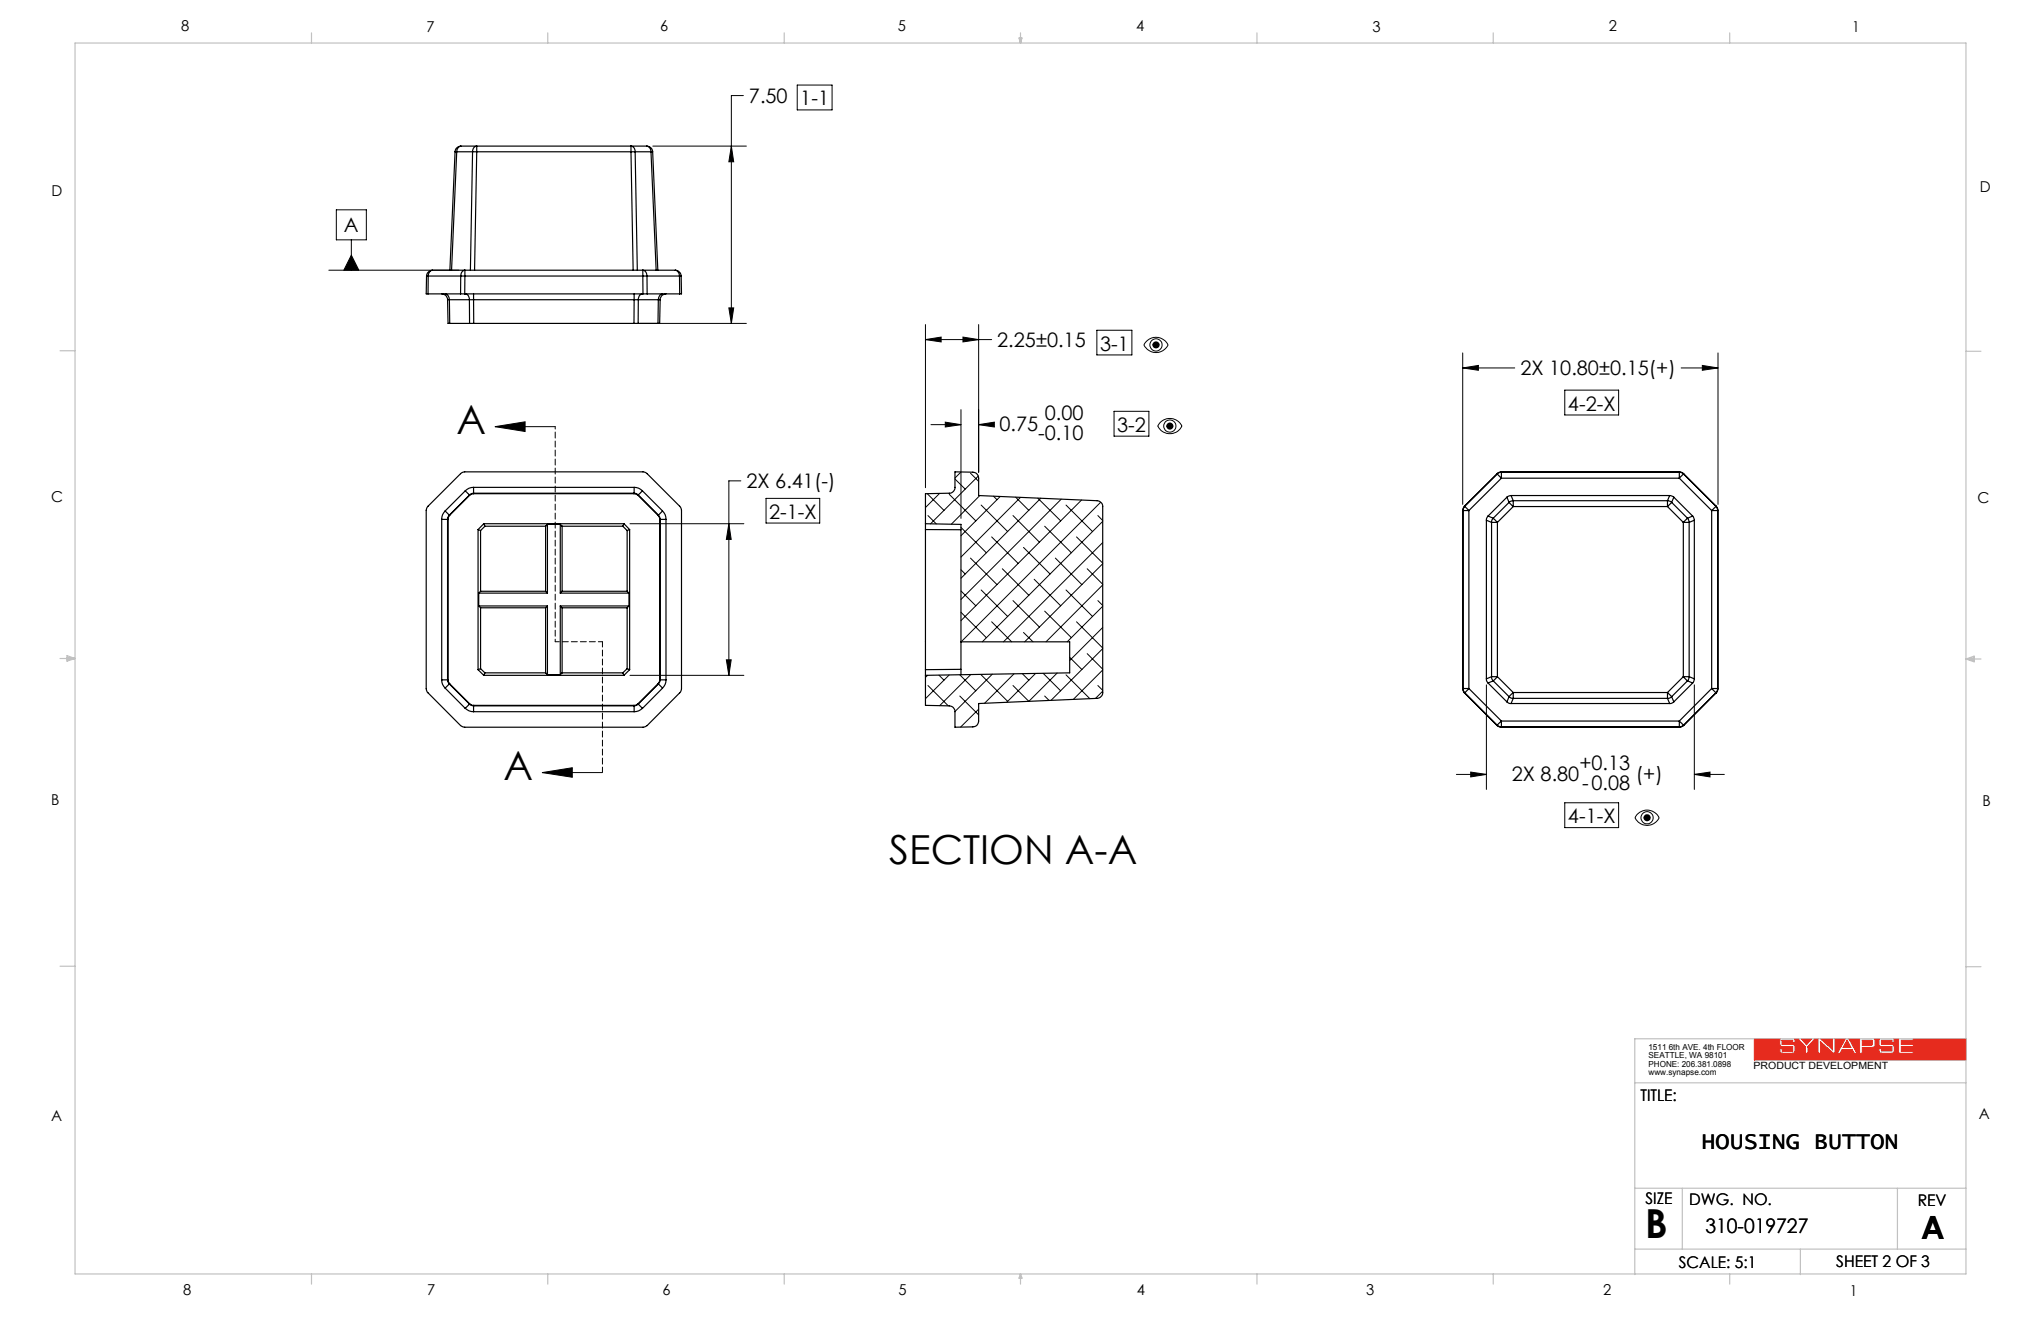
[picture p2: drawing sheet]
<svg xmlns="http://www.w3.org/2000/svg" width="432mm" height="279mm" viewBox="0 0 432 279" stroke-linecap="round" stroke-linejoin="round" font-family="sans-serif">
<path d="M381.1 219.7h2.2l-1.1 1.3zM385.1 219.7h2.6v2.3zM390.8 220l.8 1.5h-1.7zM381.9 222.8v-1.4l-1.5-1.7h-.8l.2 .8h-.5v-.5h-2.3v.9h2.5a1.47 1.47 0 0 1 0 1.8 4.5 4.5 0 0 1-2.8-.1l-.2-.8h.5v.5h2.3v-.9l-2.5-.1a1.42 1.42 0 0 1-.1-1.6h-5.5v4.5h44.7v-4.5h-11.1v.3h-2.6v.9h2.6v.4h-2.6v1h2.6v.5h-3.1M381.9 222.8h.1M381.9 222.8h.6v-1.4l1.5-1.7h.6v3.1M384.6 222.8h.6l-.1-2.5 2.8 2.5h.3v-3.1h2.2l-1.7 3.1h.6l.4-.8h2.1l.5 .8h.6l-1.7-3.1h2.2v3.1h.6v-1.3h2l.5-.1a1.8 1.8 0 0 0 0-1.7h1.2l-.2 .9 .1 .5 .2 .2 2.5 .1v.9h-2.3v-.5h-.5l.2 .8a4.5 4.5 0 0 0 2.8 .1 1.47 1.47 0 0 0 0-1.8h-2.5v-.9h2.3v.5h.5l-.2-.8h1.1v3.1M384.6 222.8h.1M394 220h2l.1 .3v.6l-.3 .2h-1.8zM401.7 222.8h.1" fill="none" stroke="#e62b1e" stroke-width=".21"/>
<g fill="none" stroke="#c0c0c0" stroke-width=".25">
<path d="M15.9 9.1h400v260.4h-400zM65.9 6.9v2.2M115.9 6.9v2.2M165.9 6.9v2.2M215.6 8h.6l-.3 1.1zM215.7 8l.2 1.1M215.9 6.9v2.2M216 8l-.1 1.1M265.9 6.9v2.2M315.9 6.9v2.2M365.9 6.9v2.2M12.7 74.2h3.2"/>
<path d="M415.9 74.3h3.2M12.7 139.3h3.2M14.2 139.1l1.7 .2M14.2 138.7l1.7 .6-1.7 .5zM15.9 139.3l-1.7 .3M415.9 139.4h3.2M415.9 139.4l1.8-.6v1.2zM415.9 139.4l1.8 .3M417.7 139.2l-1.8 .2M12.7 204.4h3.2M415.9 204.5h3.2M415.9 219.7h-70v49.9"/>
<path d="M345.9 229h70M345.9 251.3h70M355.9 251.3v12.9M401.4 251.3v12.9M65.9 269.5v2.1M115.9 269.5v2.1M165.9 269.5v2.1M215.9 269.5v2.1M215.9 269.5l.3 .8h-.6zM265.9 269.5v2.1M315.9 269.5v2.1M345.9 264.2h70"/>
<path d="M365.9 269.5v2.1M380.9 264.2v5.4"/>
</g>
<path d="M371.2 219.7v4.5h44.7v-4.5h-11.1v.3h-2.6v.9h2.6v.4h-2.6v1h2.6v.5h-3.1v-3.1h-1.1l.2 .3v.5h-.5v-.5h-2.3v.9h2.2l.5 .2 .1 1.3-.5 .4h-2.3l-.3-.2-.2-.8h.5v.5h2.3v-.9l-2.6-.1-.2-.5v-.7l.2-.4h-1.2l.2 .3v1.1l-.3 .4h-2.4v1.3h-.6v-3.1h-2.2l1.7 3.1h-.6l-.5-.8h-2.1l-.4 .8h-.6l1.7-3.1h-2.2v3.1h-.3l-2.7-2.5v2.5h-.6v-3.1h-.6l-1.5 1.7v1.4h-.6v-1.4l-1.5-1.7h-.8l.2 .3v.5h-.5v-.5h-2.3v.9h2.2l.5 .2 .1 1.3-.5 .4h-2.3l-.4-.3-.1-.7h.5v.5h2.3v-.9l-2.6-.1-.2-.4v-.9l.2-.3zM381.1 219.7l1.1 1.3 1.1-1.3zM385.1 219.7l2.6 2.3v-2.3zM390.8 220l-.9 1.5h1.7zM394 220v1.1l2.1-.1v-.8l-.1-.2z" fill-rule="evenodd" fill="#e62b1e"/>
<g fill="none" stroke="#000" stroke-width=".21">
<path d="M168.7 18h7.3v5.2h-7.3zM138.1 30.9h19.8M154.7 30.9l.5 3.3h-1zM157.3 20.2h-2.6v48.2M69.6 57.2h27.5M71.2 44.4h6.3v6.3h-6.3zM74.3 54l1.6 3.2h-3.2zM74.3 50.7v6.5M135.4 68.4h22.5M154.2 65.1h1l-.5 3.3zM195.8 68.7v34.5M195.8 71.8h14"/>
<path d="M195.8 71.8l3.3-.5v1zM203.7 71.3l3.3 .5-3.3 .5zM207 68.7v31.2M232.1 69.9h7.4v5.2h-7.4zM242.4 72.4a2.85 2.85 0 0 1 4.7 .6 2.83 2.83 0 0 1-2.5 1.6 2.83 2.83 0 0 1-2.6-1.6zM309.5 74.6v32.1M309.5 77.8h11M309.5 77.8l3.3-.5v1zM355.7 77.8h7.8M360.2 77.3l3.3 .5-3.3 .5zM363.5 74.6v32.1M104.7 90.2l6.4-1v2.1z"/>
<path d="M104.7 90.2h12.7M197 89.8h6.3M200 89.3l3.3 .5-3.3 .5zM203.3 86.6v23M203.3 99.8l-1.3 1.3M207 89.8h3.3M207 89.8l3.4-.5v1zM235.7 87h7.4v5.3h-7.4zM245.3 89.5a2.84 2.84 0 0 1 4.7 .6 2.85 2.85 0 0 1-2.5 1.6 2.85 2.85 0 0 1-2.6-1.6zM331 82.5h11.4v5.3h-11.4zM133.3 110.8h24.1M154.2 110.8l.5 3.3h-1z"/>
<path d="M156.7 101.7h-2.5v41.1M162.1 105.4h11.3v5.2h-11.3zM196.2 104.4l3.5 3.6M196.3 109l1.8 1.8M198.8 104.4l-3 3M200.8 104.6l5.6 5.6M202 101.3l2.2 2.1M203.3 111.5l5.4 5.4M205.3 118l5.6 5.6M205.3 100.1l1.7 1.7M207 100.7l-10.1 10.1M207.3 104.8l-6 6.1"/>
<path d="M207.6 106.8l5.6 5.6M209.8 113.6l5.6 5.6M210.2 105l.7 .7M211.6 105l-8.3 8.3M214.3 109l5.6 5.7M214.9 105.2l2.8 2.8M215.9 105.2l-12.6 12.6M216.5 115.8l5.6 5.6M219.6 105.4l4.8 4.8M220.2 105.4l-16.9 16.9M221 111.3l5.7 5.6M223.3 118l5.6 5.6"/>
<path d="M224.5 105.6l-21.2 21.2M225.5 106.8l5.6 5.6M227.8 113.6l5.5 5.5M228.8 105.8l-25.5 25.5M232.3 109l1 1.1M232.9 106.2l-29.6 29.5M233.3 110.3l-25.5 25.4M233.3 114.8l-21 20.9M233.3 119.2l-16.5 16.5M153.7 139.6h1l-.5 3.2zM203.3 129.5l5.4 5.4M203.3 125l3.1 3.1"/>
<path d="M203.3 120.5l.9 .9M207.6 124.8l5.6 5.6M209.8 131.5l4.2 4.2M212.1 120.3l5.6 5.6M214.3 127l5.6 5.6M216.5 133.8l2 1.9M218.8 122.5l5.6 5.6M221 129.3l5.7 5.6M225.5 124.8l5.6 5.6M226.3 139l2.6 2.6M227.8 131.5l5.5 5.6M230 138.3l3.3 3.2"/>
<path d="M230 120.3l3.3 3.3M232.3 127l1 1.1M233.3 123.7l-12 12M233.3 128.2l-7.5 7.5M233.3 132.7l-7 7M233.3 137.2l-10.9 10.9M133.3 142.8h24.1M196.3 142.8l-.5 .5M196.3 145l4.3 4.3M198.6 142.8l1.1 1.1M200.8 142.8l-5 5M203.1 147.2l3.9 4"/>
<path d="M203.1 142.7l3.3 3.4M205.4 142.7l-6.6 6.6M207 150l-3.8 3.8M207.6 142.7l5.6 5.6M209.9 142.6l-7.9 7.9M214.5 142.5l-6.2 6.3M216.3 142.5l1.4 1.4M219.1 142.5l-6.1 6.1M220.7 142.4l3.7 3.7M221 147.2l1 1M223.7 142.3l-6 6-3.4-3.3M225.5 142.7l5.1 5.1"/>
<path d="M232.3 145l1 1M233.3 141.7l-6.3 6.3M233.3 146.2l-1.6 1.5M314.5 144.9v22.1M358.5 144.9v22.1M114.7 163.4l6.4-1v2zM114.7 163.4h12.7M308.1 163.8h6.4M311.1 163.3l3.4 .5-3.4 .5zM331 169.8h11.4v5.2h-11.4zM346.5 172.2a2.83 2.83 0 0 1 4.5 .8 2.83 2.83 0 0 1-2.5 1.6 2.83 2.83 0 0 1-2.6-1.6zM358.5 163.8h6.3"/>
<path d="M358.5 163.8l3.3-.5v1z"/>
<circle cx="244.6" cy="73" r="1.29"/>
<circle cx="247.5" cy="90.1" r="1.29"/>
<circle cx="348.5" cy="173" r="1.29"/>
</g>
<g fill="#000">
<path d="M74.3 54l1.6 3.2h-3.2zM104.7 90.2l6.4-1v2.1zM114.7 163.4l6.4-1v2z"/>
<path d="M154.2 65.1h1l-.5 3.3zM154.7 30.9l.5 3.3h-1zM154.2 110.8l.5 3.3h-1zM153.7 139.6h1l-.5 3.2zM200 89.3l3.3 .5-3.3 .5zM207 89.8l3.4-.5v1zM203.7 71.3l3.3 .5-3.3 .5zM195.8 71.8l3.3-.5v1zM309.5 77.8l3.3-.5v1zM360.2 77.3l3.3 .5-3.3 .5zM311.1 163.3l3.4 .5-3.4 .5zM358.5 163.8l3.3-.5v1z"/>
<path d="M243.9 72.5l-.1 .5h1.5a.78 .78 0 0 0-.5-.7 .78 .78 0 0 0-.9 .2zM243.8 72.9a.76 .76 0 0 0 .8 .8 .76 .76 0 0 0 .7-.8z"/>
<path d="M247 89.6l-.3 .5h1.5a.76 .76 0 0 0-.4-.7 .76 .76 0 0 0-.8 .2zM246.7 90.1a.76 .76 0 0 0 .8 .8 .76 .76 0 0 0 .7-.8z"/>
<path d="M347.9 172.4l-.2 .6h1.5a.76 .76 0 0 0-.4-.7 .76 .76 0 0 0-.9 .1zM347.7 172.9a.76 .76 0 0 0 .8 .8 .76 .76 0 0 0 .7-.8z"/>
</g>
<path d="M117.5 90.2v45.5" fill="none" stroke="#000" stroke-width=".21" stroke-dasharray="1.3 .6" stroke-dashoffset=".7"/>
<path d="M117.5 135.7h10" fill="none" stroke="#000" stroke-width=".21" stroke-dasharray="1.3 .6" stroke-dashoffset=".4"/>
<path d="M127.5 135.7v27.7" fill="none" stroke="#000" stroke-width=".21" stroke-dasharray="1.3 .6" stroke-dashoffset=".1"/>
<g fill="none" stroke="#000" stroke-width=".25">
<path d="M96.3 32.1h.3M96.3 32.1l-1.1 25.1M96.6 32.1h3.4M96.6 32.1l-1.1 25.1M97.5 30.9a1.13 1.13 0 0 0-.9 1.2M97.5 30.9a1.27 1.27 0 0 0-1.2 1.2M97.5 30.9h39.3M100 32.1h.9M100 32.1a.84 .84 0 0 1 .9-1.1v1.1M100 32.1l-.5 25.1M100.9 32.1l-.5 25.1M100.9 32.1h32.6"/>
<path d="M133.5 32.1h.9M133.5 32.1v-1.1a.84 .84 0 0 1 .9 1.1M133.5 32.1l.4 25.1M134.4 32.1h3.3M134.4 32.1l.4 25.1M136.8 30.9a1.13 1.13 0 0 1 .9 1.2M136.8 30.9a1.27 1.27 0 0 1 1.3 1.2M137.7 32.1h.4M137.7 32.1l1.1 25.1M138.1 32.1l1.1 25.1M90.2 58.4h.4M90.2 58.4v3.8h.4"/>
<path d="M90.6 58.4h6.9M90.6 58.4v3.8M91.5 57.2a1.21 1.21 0 0 0-.9 1.2M91.5 57.2a1.34 1.34 0 0 0-1.3 1.2M91.5 57.2h51.4M97.5 58.4h.9M97.5 58.4a.85 .85 0 0 1 .9-1.1v1.1M97.5 58.4l-.1 3.8M98.4 58.4l-.1 3.8M98.4 58.4h37.6M136 58.4h.9M136 58.4v-1.1a.85 .85 0 0 1 .9 1.1"/>
<path d="M136 58.4v3.8M136.9 58.4h6.9M136.9 58.4v3.8M142.9 57.2a1.21 1.21 0 0 1 .9 1.2M142.9 57.2a1.34 1.34 0 0 1 1.2 1.2M143.8 58.4h.3M143.8 58.4v3.8M144.1 58.4l.1 3.8h-.4M90.6 62.2h6.8M93.5 62.2a1.21 1.21 0 0 1 1.2 1.2M94.2 62.2a1.14 1.14 0 0 1 .9 1.2M94.7 63.4h.4"/>
<path d="M94.7 63.4l.1 5h.3M95.1 63.4h4.2M95.1 63.4v5M95.1 68.4h4.2M97.4 62.2h.9M98.3 62.2h37.7M98.4 62.2a1.07 1.07 0 0 1 .9 1.2M99.3 63.4h.9M99.3 63.4v5M99.3 68.4h.9M100.2 62.2v1.2M100.2 63.4h34"/>
<path d="M100.2 63.4v5M100.2 68.4h33.9M134.1 68.4h.9M134.2 63.4h.8M134.2 62.2v1.2M134.2 63.4l-.1 5M135 68.4h4.2M135 63.4h4.3M135 63.4v5M135.9 62.2a1.07 1.07 0 0 0-.9 1.2M136 62.2h.9M136.9 62.2h6.9"/>
<path d="M139.3 63.4h.4M139.3 63.4l-.1 5M139.7 63.4l-.1 5h-.4M140.2 62.2a1.14 1.14 0 0 0-.9 1.2M140.9 62.2a1.21 1.21 0 0 0-1.2 1.2M317.6 99.8l-.9 .4M317.6 99.8h37.7M317.6 99.8v.1M317.6 99.9v1.2M317.6 99.9l-.6 .1-.2 .3M317.6 99.9h37.7M355.3 99.9v1.2"/>
<path d="M355.3 99.9l.6 .1 .3 .3M355.3 99.8l.9 .4M355.3 99.8v.1M90.6 107.1l6.8-6.9 .7-.4h37.9l.7 .2 7.1 7.1 .4 .8v37.8l-.2 .7-7.1 7.1-.6 .3h-38l-.9-.3-7-7.1-.2-.5v-38zM93.5 109.9h1.2M93.5 109.9v33.9M94.2 108.1a2.33 2.33 0 0 0-.7 1.8M94.2 108.1l.9 .8M94.7 109.9v33.9M94.7 109.9h.1M94.8 109.9v33.9M95.1 108.9l-.4 1"/>
<path d="M95.1 108.9v.1M95.1 109l-.2 .4-.1 .5M98.4 103.8l.9 .9M98.4 103.8l-4.2 4.3M99.3 104.7v.1M99.3 104.7l-4.2 4.2M99.3 104.8l-4.2 4.2M100.2 104.3l-.9 .4M100.2 103.1a2.32 2.32 0 0 0-1.8 .7M100.2 103.1v1.2M100.2 104.3v.1M100.2 104.3h34"/>
<path d="M100.2 103.1h34M100.2 104.4l-.9 .4M100.2 104.4h33.9M101.1 112v29.6M101.1 112l.6 .2M101.7 112.2v12.9M102.3 110.8h29.7M102.3 110.8l-1.2 1.2M102.3 110.8l.3 .5M102.6 111.3l-.9 .9M102.6 111.3h12.8M115.4 111.3v13.8"/>
<path d="M115.8 110.9l-.4 .4M115.8 110.9h2.7M115.8 110.9v14.5M118.5 110.9l.4 .4M118.5 110.9v14.5M118.9 111.3h12.9M118.9 111.3v13.8M131.8 111.3l.9 .9M132 110.8l1.2 1.2M132 110.8l-.2 .5M132.7 112.2v12.9M133.2 112v29.6"/>
<path d="M133.2 112l-.5 .2M134.1 104.4l.9 .4M134.2 104.3l.8 .4M134.2 103.1a2.32 2.32 0 0 1 1.7 .7M134.2 103.1v1.2M134.2 104.3l-.1 .1M135 104.8l4.2 4.2M135 104.7v.1M135 104.7l4.3 4.2M135.9 103.8l-.9 .9M135.9 103.8l4.3 4.3M139.2 109l.3 .4 .1 .5"/>
<path d="M139.3 108.9l.4 1M139.3 108.9l-.1 .1M139.6 109.9v33.9M139.7 109.9h1.2M139.7 109.9h-.1M139.7 109.9v33.9M140.2 108.1l-.9 .8M140.2 108.1a2.33 2.33 0 0 1 .7 1.8M140.9 109.9v33.9M195.8 104.4l5-.1a1.21 1.21 0 0 0 1.2-1.2v-3.3l3.8 .1a1.26 1.26 0 0 1 1.2 1.2v3.7l25.1 1.1a1.27 1.27 0 0 1 1.2 1.2v39.4a1.27 1.27 0 0 1-1.2 1.2l-25.1 1.1v3.7a1.21 1.21 0 0 1-1.2 1.2l-3.8 .1v-3.3a1.21 1.21 0 0 0-1.2-1.2l-5-.1zM195.8 110.8l7.5 .1v31.8M195.8 112h7.5"/>
<path d="M309.5 108h.1M309.5 108v37.7M309.5 108h1.3M309.5 108v37.6M309.8 107.1l-.3 .9M309.8 107.1h.1M309.9 107.1l.9 .9M309.9 107.1l-.4 .9M310.8 108v37.6M314.5 110l1.1 .5M314.5 110v33.6M314.8 109.1l-.3 .9"/>
<path d="M314.8 109.1l1.1 .5M315.6 110.5h1.2M315.6 110.5v32.6M315.9 109.6l.9 .9M315.9 109.6l-.3 .4v.5M316.7 100.2l.1 .1M316.7 100.2l-6.9 6.9M316.8 100.3l.8 .8M316.8 100.3l-6.9 6.8M316.8 110.5v32.6M317.6 101.1h37.7M317.6 101.1l-6.8 6.9"/>
<path d="M318.8 105.2l.5 1.1M318.8 105.2l-4 3.9M319.3 106.3l.8 .8M319.3 106.3l-3.4 3.3M319.7 104.8l-.9 .4M319.7 104.8l.4 1.1M319.7 104.8h33.5M320.1 105.9v1.2M320.1 105.9l-.8 .4M320.1 107.1l-3.3 3.4M320.1 107.1h32.7M320.1 105.9h32.7"/>
<path d="M352.8 105.9v1.2M352.8 105.9l.9 .4M352.8 107.1l3.3 3.4M353.2 104.8l.9 .4M353.2 104.8l-.4 1.1M353.7 106.3l-.9 .8M353.7 106.3l3.3 3.3M354.1 105.2l-.4 1.1M354.1 105.2l4 3.9M355.3 101.1l6.8 6.9M356.1 110.5h1.3M356.1 110.5v32.6"/>
<path d="M356.2 100.3l-.9 .8M356.2 100.3l6.8 6.8M356.2 100.2v.1M356.2 100.2l6.9 6.9M357 109.6l-.9 .9M357 109.6l.4 .9M357.4 110.5v32.6M358.1 109.1l.4 .9M358.1 109.1l-1.1 .5M358.5 110l-1.1 .5M358.5 110v33.6M362.1 108h1.3"/>
<path d="M362.1 108v37.6M363 107.1l-.9 .9M363 107.1l.4 .9M363.1 107.1l.4 .9M363.1 107.1h-.1M363.4 108v37.6M363.5 108h-.1M363.5 108v37.7M101.3 125.4v2.8M101.3 128.2l.4 .4M101.3 125.4h14.5M101.3 128.2h14.5"/>
<path d="M101.7 128.6v12.8M101.7 125.1l-.4 .3M101.7 125.1h13.7M101.7 128.6h13.7M115.4 128.6v13.7M115.4 125.1l.4 .3M115.8 128.2v14.5M115.8 128.2l-.4 .4M118.5 125.4h14.6M118.5 128.2v14.5M118.5 128.2h14.6M118.5 128.2l.4 .4"/>
<path d="M118.9 125.1l-.4 .3M118.9 128.6v13.7M118.9 125.1h13.8M118.9 128.6h13.8M132.7 125.1l.4 .3M132.7 128.6v12.8M133.1 128.2l-.4 .4M133.1 125.4v2.8M203.3 135.7h23v6.6l-30.5 .5M93.5 143.8h1.2M93.5 143.8a2.32 2.32 0 0 0 .7 1.8M94.2 145.6l4.2 4.2"/>
<path d="M94.7 143.8l.4 .9M94.8 143.8l.3 .8M94.8 143.8h-.1M95.1 144.7l-.9 .9M95.1 144.7l4.2 4.2M95.1 144.6l4.2 4.2M95.1 144.6v.1M98.4 149.8a2.47 2.47 0 0 0 1.8 .7M99.3 148.9l.9 .4M99.3 148.9l-.9 .9M99.3 148.8l.9 .4M99.3 148.8v.1"/>
<path d="M100.2 149.3v1.2M100.2 149.3h34M100.2 150.5h34M100.2 149.2h33.9M100.2 149.2v.1M101.1 141.6l1.2 1.2M101.7 141.4l-.6 .2M101.7 141.4l.9 .9M102.3 142.8h29.7M102.6 142.3l-.3 .5M102.6 142.3h12.8M115.4 142.3l.4 .4"/>
<path d="M115.8 142.7h2.7M118.9 142.3l-.4 .4M118.9 142.3h12.9M131.8 142.3l.2 .5M132.7 141.4l-.9 .9M132.7 141.4l.5 .2M133.2 141.6l-1.2 1.2M134.1 149.2l.1 .1M134.2 149.3v1.2M135 148.8l-.9 .4M135 148.8v.1M135 148.9l-.8 .4"/>
<path d="M135 148.9l.9 .9M135.9 149.8a2.47 2.47 0 0 1-1.7 .7M139.2 144.6l-4.2 4.2M139.2 144.6l.1 .1M139.3 144.7l.9 .9M139.3 144.7l-4.3 4.2M139.6 143.8l-.4 .8M139.6 143.8h.1M139.7 143.8l-.4 .9M139.7 143.8h1.2M140.2 145.6l-4.3 4.2M140.9 143.8a2.32 2.32 0 0 1-.7 1.8"/>
<path d="M203.3 141.6h-7.5M309.5 145.7l.3 .8M309.5 145.6h1.3M309.5 145.6l.4 .9M309.5 145.6v.1M309.8 146.5l6.9 7M309.9 146.5l6.9 6.9M309.9 146.5h-.1M310.8 145.6l-.9 .9M310.8 145.6l6.8 6.9M314.5 143.6v.5l.3 .4M314.8 144.5l4 3.9"/>
<path d="M315.6 143.1h1.2M315.6 143.1v.5l.3 .4M315.6 143.1l-1.1 .5M315.9 144l3.4 3.4M315.9 144l-1.1 .5M316.7 153.5l.9 .3M316.8 153.4l.8 .3M316.8 153.4l-.1 .1M316.8 143.1l-.9 .9M316.8 143.1l3.3 3.4M317.6 153.8h37.7M317.6 152.5v1.2"/>
<path d="M317.6 152.5l-.8 .9M317.6 152.5h37.7M317.6 153.7h37.7M317.6 153.7v.1M318.8 148.4l.4 .3 .5 .1M319.3 147.4l.4 .2 .4 .1M319.3 147.4l-.5 1M319.7 148.8h33.5M320.1 146.5v1.2M320.1 146.5l-.8 .9M320.1 146.5h32.7M320.1 147.7h32.7"/>
<path d="M320.1 147.7l-.4 1.1M352.8 146.5v1.2M352.8 146.5l.9 .9M352.8 147.7l.4 1.1M353.7 147.4l-.4 .2-.5 .1M353.7 147.4l.4 1M354.1 148.4l-.9 .4M355.3 152.5l.9 .9M355.3 152.5v1.2M355.3 153.7v.1M356.1 143.1h1.3M356.1 143.1l.9 .9"/>
<path d="M356.1 143.1l-3.3 3.4M356.2 153.4l-.9 .3M356.2 153.4v.1M356.2 153.5l-.9 .3M357 144l-3.3 3.4M357 144l1.1 .5M357.4 143.1l-.4 .9M357.4 143.1l1.1 .5M358.1 144.5l-4 3.9M358.5 143.6l-.4 .9M362.1 145.6h1.3M362.1 145.6l.9 .9"/>
<path d="M362.1 145.6l-6.8 6.9M363 146.5l-6.8 6.9M363 146.5h.1M363.1 146.5l-6.9 7M363.4 145.6l-.4 .9M363.4 145.6l.1 .1M363.5 145.7l-.4 .8"/>
</g>
<g font-size="8.5">
<text x="96.5" y="91.7">A</text>
<text x="106.5" y="164.9">A</text>
<text x="188.1" y="182.7">SECTION A-A</text>
<text x="348.1" y="261.9">B</text>
</g>
<text font-size="6.8" x="406.4" y="262">A</text>
<text font-size="4.9" x="360" y="243.1">HOUSING BUTTON</text>
<g font-size="4.2">
<text x="158.5" y="21.8">7.50</text>
<text x="169.3" y="22.3">1-1</text>
<text x="72.8" y="49.2">A</text>
<text x="211" y="73.4">2.25±0.15</text>
<text x="232.7" y="74.1">3-1</text>
<text x="321.7" y="79.4">2X 10.80±0.15(+)</text>
<text x="221" y="88.9">0.00</text>
<text x="331.7" y="86.8">4-2-X</text>
<text x="211.4" y="91.2">0.75</text>
<text x="219.6" y="93.1">-0.10</text>
<text x="236.3" y="91.3">3-2</text>
<text x="157.9" y="103.3">2X 6.41(-)</text>
<text x="162.7" y="109.7">2-1-X</text>
<text x="319.8" y="165.2">2X 8.80</text>
<text x="334.1" y="162.9">+0.13</text>
<text x="334.7" y="167.1">-0.08</text>
<text x="346.1" y="165.2">(+)</text>
<text x="331.7" y="174.1">4-1-X</text>
<text x="360.8" y="260.8">310-019727</text>
</g>
<g font-size="3.4">
<text x="347" y="232.9">TITLE:</text>
<text x="348.1" y="254.7">SIZE</text>
<text x="357.4" y="255">DWG. NO.</text>
<text x="405.7" y="255">REV</text>
<text x="355.2" y="268.1">SCALE: 5:1</text>
<text x="388.5" y="267.9">SHEET 2 OF 3</text>
</g>
<g font-size="3.2">
<text x="38.3" y="6.7">8</text>
<text x="90.2" y="6.7">7</text>
<text x="139.7" y="6.5">6</text>
<text x="190" y="6.5">5</text>
<text x="240.4" y="6.5">4</text>
<text x="290.4" y="6.7">3</text>
<text x="340.4" y="6.5">2</text>
<text x="391.9" y="6.7">1</text>
<text x="10.9" y="41.6">D</text>
<text x="418.9" y="40.7">D</text>
<text x="10.9" y="106.3">C</text>
<text x="418.4" y="106.4">C</text>
<text x="10.8" y="170.2">B</text>
<text x="419.4" y="170.6">B</text>
<text x="10.8" y="237.2">A</text>
<text x="418.6" y="236.8">A</text>
<text x="38.8" y="273.8">8</text>
<text x="90.4" y="273.8">7</text>
<text x="140.2" y="273.8">6</text>
<text x="190.1" y="273.9">5</text>
<text x="240.5" y="273.8">4</text>
<text x="289" y="273.9">3</text>
<text x="339.1" y="273.8">2</text>
<text x="391.4" y="274.1">1</text>
</g>
<text font-size="2.1" x="371" y="226.1">PRODUCT DEVELOPMENT</text>
<g font-size="1.8">
<text x="348.8" y="222.1">1511 6th AVE. 4th FLOOR</text>
<text x="348.8" y="223.8">SEATTLE, WA 98101</text>
<text x="348.8" y="225.6">PHONE: 206.381.0898</text>
<text x="348.8" y="227.3">www.synapse.com</text>
</g>
</svg>
